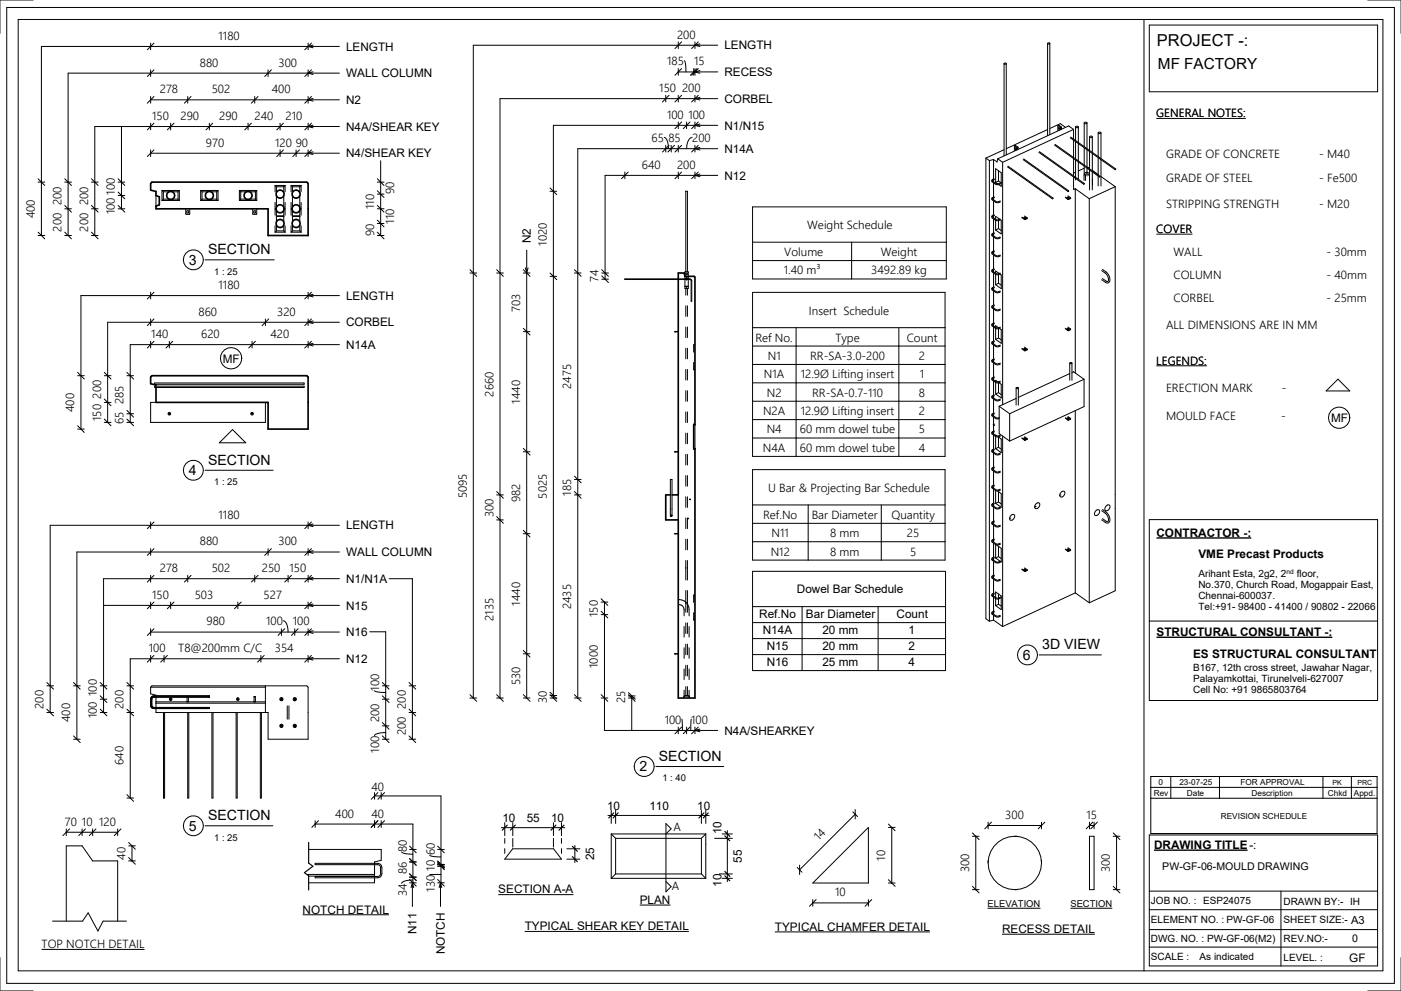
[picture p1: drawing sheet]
<svg xmlns="http://www.w3.org/2000/svg" width="420mm" height="297mm" viewBox="0 0 420 297" stroke-linecap="round" stroke-linejoin="round" font-family="sans-serif">
<g fill="none" stroke="#000" stroke-width=".3">
<path d="M2 2.2h416.1v292.6h-416.1zM5.5 5.8h409.2v285.3h-409.2zM10 0h-10v10M45.2 12.9v2M46.2 12.9l-2 2M92.4 12.9v2M93.4 12.9l-2 2M93.9 13.5l-1.5 .4 1.5 .4M101.8 13.9h-89.4v56.7M203.4 12.6v2M204.4 12.6l-2 2M205.2 18.2l.4 1.4 .1 2"/>
<path d="M208.4 12.6v2M209.4 12.6l-2 2M209.9 13.2l-1.5 .4 1.5 .4M215.2 13.6h-73.3v195.7M301.1 19.1v27.6M301.1 19l.1-.1a.28 .28 0 0 1 .5 0 .28 .28 0 0 1-.1 .4 .28 .28 0 0 1-.4-.1zM301.7 19.1v27.3M314.1 13v27.7M314.2 12.9h.1a.28 .28 0 0 1 .4 0 .28 .28 0 0 1-.1 .4 .28 .28 0 0 1-.4-.1zM314.8 13v27.4M343 5.8v285.3M344.6 7.5h68.5v20h-68.5z"/>
<path d="M410.1 0h10v10M36.4 37.9v24.7M45.2 20.9v2M45.2 28.9v2M45.2 36.9v2M46.2 36.9l-2 2M46.2 28.9l-2 2M46.2 20.9l-2 2M51.2 36.9v2M52.2 36.9l-2 2M56.3 28.9v2M57.3 28.9l-2 2"/>
<path d="M62.8 36.9v2M63.8 36.9l-2 2M74.4 36.9v2M75.4 36.9l-2 2M76.4 28.9v2M77.4 28.9l-2 2M80.4 20.9v2M81.4 20.9l-2 2M84 36.9v2M85 36.9l-2 2M92.4 20.9v2M92.4 28.9v2"/>
<path d="M92.4 36.9v2M93.4 36.9l-2 2M93.4 28.9l-2 2M93.4 20.9l-2 2M93.9 37.5l-1.5 .4 1.5 .4M93.9 29.5l-1.5 .4 1.5 .4M93.9 21.5l-1.5 .4 1.5 .4M101.8 21.9h-81.4v48.7M101.8 37.9h-73.4v32.7M101.8 29.9h-56.6M199.6 28.6v2M200.6 28.6l-2 2"/>
<path d="M203.4 20.6v2M203.4 28.6v2M203.4 36.6v2M204.4 36.6l-2 2M204.4 28.6l-2 2M204.4 20.6l-2 2M205.9 36.6v2M206.9 36.6l-2 2M208 20.6v2M208.4 29.6l1.5 .4M208.4 29.6h6.8M208.4 20.6v2"/>
<path d="M208.4 28.6v2M208.4 36.6v2M208.4 29.6h-58.5v179.7M209 20.6l-2 2M209.4 36.6l-2 2M209.4 28.6l-2 2M209.4 20.6l-2 2M209.9 21.2l-1.5 .4 1.5 .4M209.9 29.2l-1.5 .4M209.9 37.2l-1.5 .4 1.5 .4M215.2 37.6h-49.3v171.7M215.2 21.6h-11.8"/>
<path d="M314.1 38.8l-12.4 5.8M317.2 37.7l.3-.2 .7 .6M317.2 37.7l.8 .5M317.2 37.7v1.4M317.4 38.3h.1a.3 .3 0 0 1 .3 .2 .3 .3 0 0 1-.3 .3zM317.7 38.4l.1 .3M317.7 38.4h.1M318 38.2v.2M318 38.4v.5M318.2 38.1l-.2 .1M318.2 38.1l.1 .1M318.3 38.2l-.3 .2"/>
<path d="M318.3 38.2v.6M319.5 38.2l-1.6-1.1-3.1 1.4M321.9 38.8l-21.3 9.9M321.9 38.8v2.9M321.9 38.8l-1.5-1-21.2 9.8M322.5 38.1v4M322.6 37.9l.1-.1a.33 .33 0 0 1 .5 0 .33 .33 0 0 1 0 .5 .33 .33 0 0 1-.4 0zM323.3 38.1v4.6M325.1 36.9v7.1M325.2 36.7l.1-.1a.33 .33 0 0 1 .5 0 .33 .33 0 0 1 0 .5 .33 .33 0 0 1-.4 0zM325.9 36.9v7.7M329.3 39.8v7.1"/>
<path d="M329.4 39.7l.1-.1a.33 .33 0 0 1 .5 0 .33 .33 0 0 1 0 .4 .33 .33 0 0 1-.5 .1zM330.1 39.8v7.7M11.4 54.6h2M11.4 53.6l2 2M19.4 54.6h2M19.4 53.6l2 2M27.4 54.6h2M27.4 53.6l2 2M35.4 54.6h2M35.4 57.6l2 2M35.4 58.6h2M35.4 53.6l2 2"/>
<path d="M45.2 44.9v2M46.2 44.9l-2 2M46.8 58.6v3.2M48.6 57.1h5.2M48.6 57.1v3M48.6 57.1l.4 .4M49 57.5h1.7M49 59.7h1.7M49 57.5v2.2M49 59.7l-.4 .4M51.7 57.5h1.7M51.7 59.7h1.7"/>
<path d="M53.4 59.7l.4 .4M53.4 57.5v2.2M53.8 57.1v3M53.8 57.1l-.4 .4M60.2 57.1h5.2M60.2 57.1v3M60.2 57.1l.4 .4M60.6 57.5h1.7M60.6 59.7h1.7M60.6 57.5v2.2M60.6 59.7l-.4 .4M63.3 57.5h1.7"/>
<path d="M63.3 59.7h1.7M65 59.7l.4 .4M65 57.5v2.2M65.4 57.1v3M65.4 57.1l-.4 .4M71.8 57.1h5.2M71.8 57.1v3M71.8 57.1l.4 .4M72.2 57.5h1.7M72.2 57.5v2.2M72.2 59.7l-.4 .4M72.2 59.7h1.7"/>
<path d="M74.9 57.5h1.7M74.9 59.7h1.7M76.6 59.7l.4 .4M76.6 57.5v2.2M77 57.1v3M77 57.1l-.4 .4M82.5 55.6h3M82.5 55.6v1.9M82.5 55.6l.4 .4M82.9 56v1.7M82.9 58.7v3.4M82.9 56h2.2"/>
<path d="M84 44.9v2M85 44.9l-2 2M85.1 56v1.7M85.1 58.7v3.4M85.5 55.6v1.9M85.5 55.6l-.4 .4M87.3 55.6h3M87.3 55.6v1.9M87.3 55.6l.4 .4M87.7 56v1.7M87.7 58.7v3.4M87.7 56h2.2"/>
<path d="M88.8 44.9v2M89.8 44.9l-2 2M89.9 56v1.7M89.9 58.7v3.4M90.3 55.6v1.9M90.3 55.6l-.4 .4M92.4 44.9v2M93.4 44.9l-2 2M93.9 45.5l-1.5 .4 1.5 .4M101.8 45.9h-56.6M113.1 57.2l2 2M113.1 58.2h2"/>
<path d="M113.1 53.6l2 2M113.1 54.6h2M114.1 48.2v22.4M164.9 57.3h2M164.9 56.3l2 2M187.4 51.6v2M188.4 51.6l-2 2M199.2 41.2a2.37 2.37 0 0 1 1.2 2.3v1.1M199.6 43.6v2M200.6 43.6l-2 2M201.2 43.6v2M202.2 43.6l-2 2"/>
<path d="M203.4 43.6v2M203.4 51.6v2M204.4 51.6l-2 2M204.4 43.6l-2 2M207.5 41.2a2.35 2.35 0 0 0-1.5 2.3l-.1 1.1M208.4 43.6v2M208.4 51.6v2M209.4 51.6l-2 2M209.4 43.6l-2 2M209.9 52.2l-1.5 .4 1.5 .4M209.9 44.2l-1.5 .4 1.5 .4M215.2 52.6h-33.8v31.1"/>
<path d="M215.2 44.6h-42v164.7M295.6 47.4l1.1 .7M295.6 47.4v138.1l1.1 .7M296.7 48.1v138.1M297.9 47.8v5.9M297.9 53.9v.6M297.9 54.8v4.3M297.9 59.3v.6M297.9 47.8l-1.2 .3M298.1 53.6l-.5 .2a.41 .41 0 0 0-.3 .4 .41 .41 0 0 0 .2 .3l1.2 .8 .7 .1 .8-.4M298.1 59l-.5 .2a.41 .41 0 0 0-.3 .4 .41 .41 0 0 0 .2 .3l1.2 .8 1.3-.2M298.2 53.8l-.6 .4 1.2 .9 1.4-.4"/>
<path d="M298.2 59.2l-.6 .4 1 .8 .7 .1 .6-.3M298.5 54.7v-4.1l1.7 1.2v4.1l-.8-.6M298.5 54.7l.7 .4M299.2 47.6l1.4 1.1M299.2 47.6l-.3 1-1-.8M299.4 51.2v3.1M299.4 54.3l-.9 .4M299.4 54.3l.7 .5M300.6 48.7v72.6M301.1 44.9l-5.5 2.5M302.1 50l13.4 9.6M302.2 49.8l13.5 9.6"/>
<path d="M304.2 43.7l.7 .5M304.2 43.7l.3-.1 .7 .5M304.2 43.7v1.5M304.4 44.3h.1a.3 .3 0 0 1 .3 .3 .3 .3 0 0 1-.3 .3zM304.6 44.4l.2 .3M304.9 44.2l.1 .2M305 44.4v.5M305.2 44.1l.1 .2M305.2 44.1l-.3 .1M305.3 44.3v.5M305.3 44.3l-.3 .1M306.8 47.9l13.4 9.5"/>
<path d="M306.9 47.6l13.5 9.6M311.5 45.7l13.4 9.5M311.6 45.5l13.5 9.5M315.7 59.6v-.2l-.1 .2M316.2 43.5l13.5 9.5M316.4 43.3l13.4 9.5M319.4 59.2l.8 .6M319.4 59.1l.8 .5M320 59.3h.5M320 59.1l.6 .2-.4 .1zM320.2 59.8h.2M320.2 59.6l.2 .1"/>
<path d="M320.2 59.6v.2M320.2 58.7l.8 .7M320.4 59.7v.1M320.9 41.3l13.5 9.6M321 59.4l-.6 .4M321 59.4l-.6 .3M321.1 41.1l13.4 9.5M321.9 53.1v3.7l.5-.2M321.9 42v5.2M321.9 47.5v5.2M322.4 56.6v55.2M322.4 56.6l4.2 3"/>
<path d="M322.5 42.4v5.2M322.5 48v5.2M322.5 53.5v.5M322.5 51.6l-.6 .3M323.3 43v5.2M323.3 48.6v5.1M325.1 44.3v5.2M325.1 49.8v2.6M325.1 50.4l-1.8 .9M325.9 44.9v5.2M325.9 50.4v1.3M325.9 52.1v.7"/>
<path d="M326 50.1l.7 .4M326.6 59.6v121.1M326.7 52.1a.88 .88 0 0 0-1.1-.4 .88 .88 0 0 0-.6 1v1.4M326.7 41v4.1M326.7 45.4v5.2M326.7 50.9v6M326.7 52.8l-.6-.6-.5-.1-.1 2M326.8 40.9l.1-.1a.33 .33 0 0 1 .5 0 .33 .33 0 0 1 0 .5 .33 .33 0 0 1-.4 0zM327.5 53.7l.1 1.9M327.5 51.1l1.8 1.2M327.5 41v4.7M327.5 46v5.2"/>
<path d="M327.5 51.5v5.4M329.3 47.3v5.2M329.3 52.8v2.9M330.1 52.9l4.3 3.1M330.1 47.8v7.9M334.4 56v121.1l-7.8 3.6M334.4 56l-7.8 3.6M11.4 70.6h2M11.4 69.6l2 2M19.4 70.6h2M19.4 62.6h2M19.4 61.6l2 2"/>
<path d="M19.4 69.6l2 2M27.4 70.6h2M27.4 62.6h2M27.4 69.6l2 2M27.4 61.6l2 2M35.4 62.6h2M35.4 61.6l2 2M48.6 60.1h5.2M55.7 62.6l.1 1.7h1l.1-1.7M60.2 60.1h5.2M71.8 60.1h5.2M75.8 62.6l.1 1.7h1l.1-1.7"/>
<path d="M82.5 60.7v3.8M82.5 67.7v1.9M82.5 69.6h3M82.9 64.8h2.2M82.9 63.1v3.4M82.9 67.5v1.7M82.9 69.2l-.4 .4M82.9 64.8h.1M82.9 69.2h2.2M85.1 63.1v3.4M85.1 67.5v1.7M85.1 69.2l.4 .4"/>
<path d="M85.1 64.8h.1M85.5 60.7v3.8M85.5 67.7v1.9M87.3 60.7v3.8M87.3 67.7v1.9M87.3 69.6h3M87.7 64.8h2.2M87.7 63.1v3.4M87.7 67.5v1.7M87.7 69.2l-.4 .4M87.7 64.8h.1M87.7 69.2h2.2"/>
<path d="M89.9 63.1v3.4M89.9 67.5v1.7M89.9 69.2l.4 .4M89.9 64.8h.1M90.3 60.7v3.8M90.3 67.7v1.9M113.1 69.6l2 2M113.1 70.6h2M113.1 66l2 2M113.1 67h2M113.1 61.6l2 2M113.1 62.6h2"/>
<path d="M157.9 75v134.3M297.9 60.2v4.3M297.9 64.7v.6M297.9 65.6v4.3M297.9 70.1v.6M297.9 71v4.3M297.9 75.5v.6M297.9 76.4v4.3M298.1 64.4l-.5 .2a.41 .41 0 0 0-.3 .4 .41 .41 0 0 0 .2 .3l1.2 .8 1.3-.2 .2 .1v4.1l-1.7-1.1M298.1 69.8l-.5 .2a.41 .41 0 0 0-.3 .4 .41 .41 0 0 0 .2 .3l1.2 .8 1.3-.2M298.1 75.2l-.5 .2a.41 .41 0 0 0-.3 .4 .41 .41 0 0 0 .2 .3l1.2 .8 1.3-.2M298.2 64.6l-.6 .4 1 .8 .7 .1 .6-.3"/>
<path d="M298.2 70l-.6 .4 1 .8 .7 .1 .6-.3M298.2 75.4l-.6 .4 1 .8 .7 .1 .6-.3M298.5 66v3M299.4 65.5v.4M299.4 66.2v2.3M299.4 68.5l-.9 .5M299.4 68.5l.8 .6M299.7 65.7l-1.2-.8v.8M306.4 65.2l.8 .6M306.4 65.1l.8 .6M307 65.3l.5 .1M307 65.2l.6 .1-.4 .1z"/>
<path d="M307.2 65.8h.1M307.2 65.7h.1M307.2 65.7v.1M307.2 64.8l.8 .6M307.3 65.7v.1M308 65.4l-.7 .4M308 65.4l-.7 .3M45.2 87.6v2M45.2 95.6v2M46.2 95.6l-2 2M46.2 87.6l-2 2M79.6 95.6v2"/>
<path d="M80.6 95.6l-2 2M92.4 87.6v2M92.4 95.6v2M93.4 95.6l-2 2M93.4 87.6l-2 2M93.9 88.2l-1.5 .4 1.5 .4M93.9 96.2l-1.5 .4 1.5 .4M101.8 88.6h-77.5v40M101.8 96.6h-69.5v30M140.9 81.8h2M140.9 80.8l2 2M148.9 81.8h2"/>
<path d="M148.9 80.8l2 2M156.9 99.4h2M156.9 81.8h2M156.9 80.8l2 2M156.9 98.4l2 2M157.5 80.3l.4 1.5 .4-1.5M164.9 81.8l2 2M164.9 82.8h2M172.2 81.8h2M172.2 80.8l2 2M180.4 80.8l2 2M180.4 81.8h2"/>
<path d="M180.4 82.7l2 2M180.4 83.7h2M187.4 83.6h19.6l.4 .6v6.1h-.2v-6.1l-.3-.4h-19.5zM202.5 99.4v.1M203.4 99.4h-1.1l1.1 .1M205.4 83.6v-2.1l1 .1v2M205.4 83.8v2.7h1v-2.7M205.4 85.8h1M205.6 81.5v-24.2h.5v24.2M205.6 86.5v2M205.6 91.7v3.2M205.6 98v3.2"/>
<path d="M205.6 83.5v.1M205.7 83.8l.1 .1M205.8 83.9h.1M205.8 83.3l-.2 .2M205.9 85.8v.7M205.9 83.3l.2 .2M205.9 83.3h-.1M206 83.8l-.1 .1M206.1 83.5v.1M206.1 86.5v2M206.1 91.7v3.2M206.1 98v3.2"/>
<path d="M297.9 80.9v.6M297.9 81.8v4.3M297.9 86.3v.6M297.9 87.2v4.3M297.9 91.7v.6M297.9 92.6v4.3M297.9 97.1v.6M297.9 98v4.3M298.1 80.6l-.5 .2a.41 .41 0 0 0-.3 .4 .41 .41 0 0 0 .2 .3l1.2 .8 1.3-.2M298.1 86l-.5 .2a.41 .41 0 0 0-.3 .4 .41 .41 0 0 0 .2 .3l1.2 .8 1.3-.2M298.1 91.4l-.5 .2a.41 .41 0 0 0-.3 .4 .41 .41 0 0 0 .2 .3l1.2 .8 1.3-.2M298.1 96.8l-.5 .2a.41 .41 0 0 0-.3 .4 .41 .41 0 0 0 .2 .3l1.2 .8 1.3-.2"/>
<path d="M298.2 80.8l-.6 .4 1 .8 .7 .1 .6-.3M298.2 86.2l-.6 .4 1 .8 .7 .1 .6-.2M298.2 91.6l-.6 .4 1 .8 .7 .1 .6-.2M298.2 97l-.6 .4 1.2 .9h.6M298.5 81.9v-.7l1.1 .8M298.5 82.3v3M298.5 98.1v-.5l.9 .7M298.5 98.5v3.2M299.4 81.9v.2M299.4 82.4v2.5M299.4 98.2v.1M299.4 98.5v2.8"/>
<path d="M299.4 84.9l-.9 .4M299.4 84.9l.8 .6M299.7 98.4l.5 .4v4.1l-1.7-1.2M299.8 82.2l.4 .2v4.1l-1.7-1.2M299.9 98.1l-.5 .2M319.4 98.4l.8 .6M319.4 98.6l.8 .5M320 98.5l.6 .1-.4 .1zM320 98.6l.5 .1M320.2 99v.1M320.2 99h.2M320.2 99.1h.2"/>
<path d="M320.2 98.1l.8 .6M320.4 99v.1M321 98.7l-.6 .3M321 98.7l-.6 .4M330.3 81.1l1.1 .8a1.7 1.7 0 0 1 .6 2.5l-1.4-.9M330.6 80.8a3.4 3.4 0 0 1 2.1 3.5 .79 .79 0 0 1-1.3 .3l-1.1-.7M23.3 112.6h2M23.3 111.6l2 2M31.3 119.6l2 2M31.3 111.6l2 2M31.3 112.6h2M38 112.6h2"/>
<path d="M38 111.6l2 2M45.2 102.3v2M46.2 102.3l-2 2M46.4 114.8h44.8v.4h-44.8zM46.4 115.8h44.8v.4h-44.8zM50.8 102.3v2M51.8 102.3l-2 2M75.6 102.3v2M76.6 102.3l-2 2M92.4 102.3v2M93.4 102.3l-2 2M93.9 102.9l-1.5 .4 1.5 .4"/>
<path d="M101.8 103.3h-62.8v23.3M205.6 104.4v3.2M205.6 110.8v3.1M205.6 117.1v3.2M206.1 104.4v3.2M206.1 110.8v3.1M206.1 117.1v3.2M208 108.6v2.3h.4M208.4 103.4h-.4v2.2M297.9 102.6v.5M297.9 103.4v4.3M297.9 108v.5"/>
<path d="M297.9 108.8v4.3M297.9 113.4v.5M297.9 114.2v4.3M297.9 118.8v.5M297.9 119.6v4.3M298.1 102.2l-.5 .2a.41 .41 0 0 0-.3 .4 .41 .41 0 0 0 .2 .3l1.2 .8 1.3-.2M298.1 107.6l-.5 .2a.41 .41 0 0 0-.3 .4 .41 .41 0 0 0 .2 .3l1.2 .9 1.3-.3M298.1 113l-.5 .2a.41 .41 0 0 0-.3 .4 .41 .41 0 0 0 .2 .3l1.2 .9 .9-.1M298.1 118.4l-.5 .2a.41 .41 0 0 0-.3 .4 .41 .41 0 0 0 .2 .3l1.2 .9 1.3-.3M298.2 102.4l-.6 .4 1 .8 .7 .1 .6-.2M298.2 107.8l-.6 .4 1 .8 .7 .1 .6-.2M298.2 113.2l-.6 .4 1 .8 .7 .1 .6-.2"/>
<path d="M298.2 118.6l-.6 .4 1 .8 .7 .1 .6-.2M298.5 114.3v-.3l.7 .5M298.5 114.7v3.4M299.4 114.8v2.9M299.4 101.3l-.9 .4M299.4 101.3l.8 .6M299.4 117.7l-.9 .4M299.4 117.7l.8 .6M299.5 114.7l.7 .5v4.1l-1.7-1.2M300 114.5l-.4 .2M304.7 116.3v5.1M304.7 119.4l-5.1 2.4"/>
<path d="M304.7 116.2h.2a.28 .28 0 0 1 .4 0 .28 .28 0 0 1-.1 .4 .28 .28 0 0 1-.4-.1zM305.3 116.3v5.1M306.4 104.4l.8 .6M306.4 104.6l.8 .5M307 104.5l.6 .2-.4 .1zM307 104.6l.5 .1M307.2 105v.1M307.2 105h.1M307.2 105.1l.1 .1M307.2 104.1l.8 .6M307.3 105v.2M308 104.7l-.7 .5"/>
<path d="M308 104.7l-.7 .3M320.7 108.9v5.1M320.8 112l-15.5 7.1M320.8 108.8l.1-.1a.28 .28 0 0 1 .5 0 .28 .28 0 0 1-.1 .4 .28 .28 0 0 1-.4-.1zM321.4 111.7l.5-.2 3.1 2.2M321.4 108.9v5.1M325 113.7l-22.3 10.3M325 113.7v8.2l-22.3 10.3M397.6 117.2l3.6-3.5 3.5 3.5zM23.3 127.6l2 2M23.3 128.6h2M31.3 126.6h2"/>
<path d="M31.3 120.6h2M31.3 125.6l2 2M38 126.6h2M38 125.6l2 2M38 123l2 2M38 124h2M46.8 120.6h-1.6v6h34.4v-6M65.8 132.7l3.9-3.9 4 3.9zM156.9 134.4l2 2M156.9 135.4h2M202.5 135.4v.1M203.4 135.4h-1.1l1.1 .1"/>
<path d="M205.6 123.5v3.2M205.6 129.8v3.2M205.6 136.2v3.2M206.1 123.5v3.2M206.1 129.8v3.2M206.1 136.2v3.2M208.4 127.2v7.4l-.4 .1v-.2M208.4 127.2h-.4v.1M297.8 127.3l.2 .3zM297.9 124.2v.5M297.9 125v2.2l.2-.1M297.9 127.5v1.8"/>
<path d="M297.9 129.6v.5M297.9 130.4v4.3M297.9 135v.5M297.9 135.8v4.3M298.1 123.8l-.5 .2a.41 .41 0 0 0-.3 .4 .41 .41 0 0 0 .2 .3l1.2 .9 .9-.1M298.1 129.2l-.5 .2a.41 .41 0 0 0-.3 .4 .41 .41 0 0 0 .2 .4l1.2 .8 1.3-.3M298.1 134.6l-.5 .2a.41 .41 0 0 0-.3 .4 .41 .41 0 0 0 .2 .4l1.2 .8 1.3-.3M298.1 140l-.5 .2a.41 .41 0 0 0-.3 .4 .41 .41 0 0 0 .2 .4l1.2 .8 1.3-.3M298.2 124l-.6 .4 1.2 .9 .8-.1M298.2 129.4l-.6 .4 1 .8 .7 .1 .6-.2M298.2 134.8l-.6 .4 1 .8 .7 .1 .6-.2M298.3 127.4l-.3 .2"/>
<path d="M298.5 130.5l.5 .2M298.5 130.9v3.6M299.3 131l.9 .6v4.1l-1.7-1.2M299.4 131v3.1M299.4 134.1l-.9 .4M299.4 134.1l.8 .6M299.6 121.8v8.2l3.1 2.2M299.6 121.8l3.1 2.2M300.6 130.7v57.1M302.7 124v8.2M306.4 131.3l.8 .5M306.4 131.4l.8 .6"/>
<path d="M307 131.3l.6 .2-.4 .1zM307 131.4l.5 .1M307.2 131.8v.2M307.2 131.8l.1 .1M307.2 132h.1M307.2 130.9l.8 .7M307.3 131.9v.1M308 131.6l-.7 .4M308 131.6l-.7 .3M319.4 125.2l.8 .6M319.4 125.4l.8 .5M320 125.3l.6 .2-.4 .1z"/>
<path d="M320 125.4l.5 .1M320.2 125.8v.1M320.2 125.8h.2M320.2 125.9l.2 .1M320.2 124.9l.8 .6M320.4 125.8v.2M321 125.5l-.6 .3M321 125.5l-.6 .5M322.4 123.1v54.6M45.2 156.5v2M46.2 156.5l-2 2M92.4 156.5v2"/>
<path d="M93.4 156.5l-2 2M93.9 157.1l-1.5 .4 1.5 .4M101.8 157.5h-86.8v56.1M148.9 147.4l2 2M148.9 148.4h2M148.9 154.9l2 2M148.9 155.9h2M156.9 160h2M156.9 159l2 2M172.2 143.7h2M172.2 148.4h2M172.2 142.7l2 2"/>
<path d="M172.2 147.4l2 2M201 143.7h.5v10.9l-.3 .2-.2-.2zM201 154.4h.3l.2 .2-.2 .2-.3-.1zM202.5 159.9v.2M203.4 148.4v7.5M203.4 159.9h-1.1l1.1 .2M205.6 142.6v3.2M205.6 148.9v3.2M205.6 155.3v3.2M206.1 142.6v3.2M206.1 148.9v3.2M206.1 155.3v3.2"/>
<path d="M206.3 155.3v.3zM206.9 149.6v.2zM297.9 140.4v.5M297.9 141.2v4.3M297.9 145.8v.5M297.9 146.6v4.3M297.9 151.2v.5M297.9 152v4.3M297.9 156.6v.5M297.9 157.4v4.3M298.1 145.4l-.5 .2a.41 .41 0 0 0-.3 .4 .41 .41 0 0 0 .2 .4l1.2 .8 1.3-.3M298.1 150.8l-.5 .2a.41 .41 0 0 0-.3 .4 .41 .41 0 0 0 .2 .4l1.2 .8 1.3-.3"/>
<path d="M298.1 156.2l-.5 .2a.41 .41 0 0 0-.3 .4 .41 .41 0 0 0 .2 .4l1.2 .8 1.3-.3M298.2 140.2l-.6 .4 1 .8 .7 .1 .6-.2M298.2 145.6l-.6 .4 1 .8 .7 .1 .6-.2M298.2 151l-.6 .4 1 .8 .7 .1 .6-.2M298.2 156.4l-.6 .4 1 .8 .7 .1 .6-.2M298.5 147.1v3.8M299.1 147.2l1.1 .8v4.1l-1.7-1.2M299.4 147.4v3.1M299.4 150.5l-.9 .4M299.4 150.5l.8 .6M303.1 155.3l-.4 .2M303.1 154.6a.67 .67 0 0 1 1-.2 .67 .67 0 0 1-.1 1 .66 .66 0 0 1-.7 .6 .66 .66 0 0 1-.6-.8z"/>
<path d="M310.5 151.9h.1M310.6 151.8l-.4 .2M310.6 151.1a.67 .67 0 0 1 1.1-.2 .67 .67 0 0 1-.1 1 .66 .66 0 0 1-.8 .7 .66 .66 0 0 1-.6-.8zM318.1 148.4l-.4 .1M318.1 147.6a.67 .67 0 0 1 1.1-.2 .67 .67 0 0 1-.1 1.1 .66 .66 0 0 1-.8 .6 .66 .66 0 0 1-.5-.8zM328.5 153.2a.67 .67 0 0 1 1.1-.3 .67 .67 0 0 1-.1 1.1 .66 .66 0 0 1-.8 .6 .66 .66 0 0 1-.5-.8zM330.3 153.1l1.1 .8a1.7 1.7 0 0 1 .6 2.5l-1.4-.9M330.6 152.8a3.4 3.4 0 0 1 2.1 3.4 .79 .79 0 0 1-1.3 .4l-1.1-.8M331.7 151.7a.67 .67 0 0 1 1-.2 .67 .67 0 0 1-.1 1.1 .66 .66 0 0 1-.8 .6 .66 .66 0 0 1-.5-.8zM344.6 155.8h68.5v54.2h-68.5zM45.2 164.5v2M45.2 172.5v2"/>
<path d="M46.2 172.5l-2 2M46.2 164.5l-2 2M56.3 172.5v2M57.3 172.5l-2 2M76.4 172.5v2M77.4 172.5l-2 2M80.4 164.5v2M81.4 164.5l-2 2M86.4 172.5v2M87.4 172.5l-2 2M92.4 164.5v2M92.4 172.5v2"/>
<path d="M93.4 172.5l-2 2M93.4 164.5l-2 2M93.9 173.1l-1.5 .4 1.5 .4M93.9 165.1l-1.5 .4 1.5 .4M101.8 165.5h-78.7v56.1M101.8 173.5h-70.7v40.1M116.6 173.5h7v48.1M180.2 179.5l2 2M203.4 179.8a3 3 0 0 1 3.2 3v1.8M205.6 161.7v3.1M205.6 168v5.9M205.6 177v6.6"/>
<path d="M206.1 161.7v3.1M206.1 168v5.9M206.1 177v6.6M208.4 178.4h-.4v2.2M297.9 162v.5M297.9 162.8v4.3M297.9 167.4v.5M297.9 168.2v4.3M297.9 172.8v.5M297.9 173.6v4.3M297.9 178.2v.5M297.9 179v4.3"/>
<path d="M298.1 161.6l-.5 .2a.41 .41 0 0 0-.3 .4 .41 .41 0 0 0 .2 .4l1.2 .8 1.3-.3M298.1 167l-.5 .2a.41 .41 0 0 0-.3 .4 .41 .41 0 0 0 .2 .4l1.2 .8 1.3-.3M298.1 172.4l-.5 .2a.41 .41 0 0 0-.3 .4 .41 .41 0 0 0 .2 .4l1.2 .8 1.3-.3M298.1 177.8l-.5 .2a.41 .41 0 0 0-.3 .4 .41 .41 0 0 0 .2 .4l1.2 .8h.7l.8-.4M298.2 161.8l-.6 .4 1 .8 .7 .1 .6-.2M298.2 167.2l-.6 .4 1 .8 .7 .1 .6-.2M298.2 172.6l-.6 .4 1 .8 .7 .1 .6-.2M298.2 178l-.6 .5 1.2 .8 1.4-.4M298.5 179.2v-1.7l1.7 1.2v4.1l-1.7-1.2M298.5 163.3v4M298.5 179.5v2.1M298.7 163.4l1.5 1v4.1l-1.7-1.2"/>
<path d="M299.4 163.8v3.1M299.4 178.1v1.2M299.4 179.6v1.5M299.4 166.9l-.9 .4M299.4 166.9l.8 .6M306.4 170.6l.8 .6M306.4 170.7l.8 .6M307 170.6l.6 .2-.4 .1zM307 170.8l.5 .1M307.2 171.2v.1M307.2 171.2h.1M307.2 171.3h.1"/>
<path d="M307.2 170.2l.8 .7M307.3 171.2v.1M308 170.9l-.7 .4M308 170.9l-.7 .3M319.4 164.7l.8 .6M319.4 164.6l.8 .5M320 164.6l.6 .2-.4 .1zM320 164.8h.5M320.2 165.1v.2M320.2 165.1l.2 .1M320.2 165.3h.2M320.2 164.2l.8 .7"/>
<path d="M320.4 165.2v.1M321 164.9l-.6 .3M321 164.9l-.6 .4M322.4 177.7l-21.8 10.1M322.4 177.7l4.2 3M45.2 180.5v2M45.2 188.5v2M45.2 196.5v2M46.2 196.5l-2 2M46.2 188.5l-2 2M46.2 180.5l-2 2M49.2 196.5v2"/>
<path d="M50.2 196.5l-2 2M51.2 180.5v2M52.2 180.5l-2 2M71.3 180.5v2M72.3 180.5l-2 2M78.2 196.5v2M79.2 196.5l-2 2M84.4 188.5v2M85 186.1a3.2 3.2 0 0 1 1.4 3.4M85.4 188.5l-2 2M88.4 188.5v2M89.4 188.5l-2 2"/>
<path d="M92.4 180.5v2M92.4 188.5v2M92.4 196.5v2M93.4 196.5l-2 2M93.4 188.5l-2 2M93.4 180.5l-2 2M93.9 189.1l-1.5 .4 1.5 .4M93.9 181.1l-1.5 .4 1.5 .4M93.9 197.1l-1.5 .4 1.5 .4M101.8 197.5h-62.7v41.7M101.8 181.5h-70.7M101.8 189.5h-56.6"/>
<path d="M110.8 189.4h4.8v32.2M156.9 195l2 2M156.9 196h2M180.2 180.5h2M180.2 183.3l2 2M180.2 184.3h2M181.2 180.5v38.5h34M202.5 195.9v.2M203.4 181.3a1.53 1.53 0 0 1 1.7 1.5v1.8M203.4 195.9h-1.1l1.1 .2M205.1 187.8v3.2M205.1 194.2v3.2"/>
<path d="M205.6 186.7v3.2M205.6 193.1v3.2M205.6 199.5v3.1M206.1 186.7v3.2M206.1 193.1v3.2M206.1 199.5v3.1M206.6 187.8v3.2M206.6 194.2v3.2M208 183.7v2.2h.4M297.9 185.9l2.7 1.9M297.9 185.9l-1.2 .3M297.9 183.6v.5"/>
<path d="M297.9 184.4v1.5M298.1 183.2l-.5 .2a.41 .41 0 0 0-.3 .4 .41 .41 0 0 0 .2 .4l1.2 .8 1.3-.3M298.2 183.4l-.6 .5 1 .7 .7 .1 .6-.2M299.4 181.1l-.9 .5M299.4 181.1l.8 .6M344.6 186.2h68.5M14 213.6h2M14 205.6h2M14 212.6l2 2M14 204.6l2 2M22.1 205.6h2M22.1 204.6l2 2"/>
<path d="M30.1 213.6h2M30.1 205.6h2M30.1 204.6l2 2M30.1 209.6h2M30.1 212.6l2 2M30.1 208.6l2 2M38.1 213.6h2M38.1 205.6h2M38.1 212.6l2 2M38.1 204.6l2 2M45.2 206v2l1.6 .4v.2M45.2 206h34.4"/>
<path d="M45.2 206l.4-.4h46.4l.4 .4v15.6h-12v-8h-33.6v-1.2M45.4 208.9l.7-.3h16.7v.4h-16.7l-.4 .2-.2 .4v2l.5 .5h16.8v.3h-16.9l-.5-.3-.2-.6v-1.9zM46.8 209v3.1M46.8 210.4h32.8M46.8 210.8h32.8M49 213.6v25.6h.3v-25.6M56.1 209v1.4M56.1 210.3h.4M56.3 213.6v25.6h.3v-25.6M56.5 209v1.4M63.5 213.6v25.6h.4v-25.6M70.8 213.6v25.6h.3v-25.6"/>
<path d="M76.2 210.4v-1.6h.4v1.6M76.2 210.3h.4M76.2 208.9h.4M78.1 213.6v25.6h.3v-25.6M79.6 205.6v8M86.1 211.6v4M86.6 211.6v4M112.3 207.1l1 .3 2.3 .2M114.6 205.6h2M114.6 216.6l2 2M114.6 217.6h2M114.6 208.6l2 2"/>
<path d="M114.6 209.6h2M114.6 204.6l2 2M115.6 219.6l-1.6 .1a1.85 1.85 0 0 0-1.7 .9M122.6 213.6h2.1M122.6 205.6h2.1M122.6 212.6l2.1 2M122.6 204.6l2.1 2M140.9 209.3h2M140.9 208.3l2 2M148.9 209.3h2M148.9 208.3l2 2M156.9 209.3h2"/>
<path d="M156.9 208.3l2 2M164.9 208.5h2M164.9 209.3h2M164.9 207.5l2 2M164.9 208.3l2 2M172.2 209.3h2M172.2 208.3l2 2M180.2 209.3h2M180.2 208.3l2 2M188.4 208.6h2M188.4 207.6l2 2M188.4 208.3l2 2"/>
<path d="M188.4 209.3h2M189.4 208.6v10.4M203.4 218v2M204.4 218l-2 2M204.4 215.6l.2 3.4M204.9 209.3l.3-.7h1.4l.2 .7M205.1 200.5v3.2M205.1 206.9v1.9M205.6 205.8v2.7h.5v-2.7M205.9 218v2M206.6 208.8h.1M206.6 200.5v3.2"/>
<path d="M206.6 206.9v1.9M206.9 218l-2 2M207.3 215.6l-.2 3.4M208.4 218v2M209.4 218l-2 2M209.9 218.6l-1.5 .4 1.5 .4M22.1 221.6h2M22.1 220.6l2 2M38.1 239.2h2M38.1 238.2l2 2M112.3 238.6h19.9v26.1M112.3 237.6v2"/>
<path d="M113.3 237.6l-2 2M114.3 237.6v2M114.6 221.6h2M114.6 220.6l2 2M115.3 237.6l-2 2M122.6 221.6h2.1M122.6 220.6l2.1 2M19.9 248.5v2M19.9 249.5h15.4M20.9 248.5l-2 2M24.6 248.5v2M25.6 248.5l-2 2"/>
<path d="M27.8 248.5v2M28.8 248.5l-2 2M35.3 248.5v2M36.3 248.5l-2 2M38.6 253.6h2M38.6 258.1h2M38.6 252.6l2 2M38.6 257.1l2 2M39.6 253.6v4.5M92.5 254.7h21.8v3.2l-2 .5v4.4M94.5 258.8h18.8l.6 .2 .4 .4 .2 2.6-.2 .6-.4 .4-.6 .2h-18.8v-.4h18.8l.7-.4 .1-.4-.1-2.4-.7-.4h-18.8zM94.5 247h29.3v17.7"/>
<path d="M94.5 246v2M95.5 246l-2 2M112.3 246v2M113.3 246l-2 2M114.3 246v2M115.3 246l-2 2M120.4 255.4a2.97 2.97 0 0 0 2.4 .7h1M122.8 254.7h2M122.8 253.7l2 2M122.8 258.4h2M122.8 257.4l2 2M128.8 256.4l.7 .3 2.7 .2"/>
<path d="M131.2 253.7l2 2M131.2 259.2h2M131.2 258.2l2 2M131.2 259.7h2M131.2 258.7l2 2M131.2 254.7h2M151.3 251.4v1.4M151.3 254.4v1.5M153.7 254.5h12.3l2.4 3.1h-17.1zM153.8 251.4v2.6M165.9 251.4v2.6M168.4 251.4v1.4"/>
<path d="M168.4 254.4v1.5M183.3 250h28.3M183.3 250v13.3M183.3 250l1.3 1.3M184.6 251.3h25.7M184.6 251.3v10.7M199.7 250l1.5-1.5-1.5-1.6v20.5l1.5-1.6-1.5-1.5M210.3 251.3v10.7M211.6 250v13.3M211.6 250l-1.3 1.3M239.7 259.4v2.8M255.7 243.4l1.4 1.4"/>
<path d="M256.4 244.1l-16.7 16.7M256.4 242.7v2.8M260.4 248.1v16.6h-16.7zM266.4 247.1l1 1M266.4 248.1h2M267.4 248.1v16.6M267.4 248.1l1 1M296.3 257.9v.8M304.3 250.7h.8M312.3 257.9v.8M326.7 250.7h1.3v16h-1.3zM344.6 250.3h68.5v39.3h-68.5z"/>
<path d="M15.8 276.2h9l1.6-2.5 3 5.4 1.5-2.9h7M19.9 276.2v-22.6h4.7l3.2 4.5h7.5v18.1M90.7 274.2h25.9M92 262.2h20.3M92.5 262.7h19.8M112.3 263.2v1.5h-19.8M122.8 264.7h2M122.8 263.7l2 2M122.8 263h2M122.8 262l2 2M123.7 264.6v7.1M123.7 264.6l-.4 1.5"/>
<path d="M123.7 264.6l.4 1.5M123.8 263.8a4.1 4.1 0 0 0-3.4 1M131.2 264.7h2M131.2 263.7l2 2M132.1 264.6v7.1M132.1 264.6l-.4 1.5M132.1 264.6l.4 1.5M132.2 262.2h-3.4M183.3 263.3h28.3M184.6 262h25.7M184.6 262l-1.3 1.3M210.3 262l1.3 1.3"/>
<path d="M232.3 279.4h46.5M239 260.1l1.5 1.4M243.7 270.7h16.7M243.7 269.7v2M244.7 269.7l-2 2M260.4 269.7v2M261.4 269.7l-2 2M266.4 264.7h2M266.4 263.7l2 2M304.3 266.7h.8M344.6 272.7h68.5M344.6 267.2h68.5"/>
<path d="M344.6 278.7h68.5M384.1 267.2v22.4M0 287.1v10h10M12.5 284.6h30.8M344.6 283.9h68.5M420.1 287.1v10h-10"/>
<circle cx="320.3" cy="57.3" r=".12"/>
<circle cx="325" cy="55.1" r=".12"/>
<circle cx="329.7" cy="52.9" r=".12"/>
<circle cx="334.4" cy="50.8" r=".12"/>
<circle cx="56.2" cy="63.5" r=".37"/>
<circle cx="76.3" cy="63.5" r=".37"/>
<circle cx="205.8" cy="82.1" r=".26"/>
<circle cx="69.3" cy="107.4" r="3.2"/>
<circle cx="50.8" cy="124" r=".4"/>
<circle cx="75.6" cy="124" r=".4"/>
<circle cx="401.5" cy="125.2" r="3.2"/>
<circle cx="51.2" cy="209.6" r=".4"/>
<circle cx="71.3" cy="209.6" r=".4"/>
<circle cx="84.4" cy="217.6" r=".5"/>
<circle cx="84.4" cy="209.6" r=".5"/>
<circle cx="88.4" cy="217.6" r=".5"/>
<circle cx="88.4" cy="209.6" r=".5"/>
<circle cx="304.3" cy="258.7" r="8"/>
</g>
<g fill="none" stroke="#000" stroke-width=".5">
<path d="M45.6 54.6h46.4l.4 .4v15.6h-12v-8h-33.6v-.8l1-.4v-2.4l-1-.4v-1.2l-1.6-.4v-2zM82.8 62.6h.1M82.8 62.6a1.2 1.2 0 0 1 1.2-1.2 1.2 1.2 0 0 1 1.2 1.2M82.8 62.6a1.2 1.2 0 0 0 1.2 1.2 1.2 1.2 0 0 0 1.2-1.2M85.2 62.6h.1M87.6 62.6h.1M87.6 62.6a1.2 1.2 0 0 1 1.2-1.2 1.2 1.2 0 0 1 1.2 1.2M87.6 62.6a1.2 1.2 0 0 0 1.2 1.2 1.2 1.2 0 0 0 1.2-1.2M90 62.6h.1M46.8 115.8v-.4l-1.6-.4v-2l.4-.4h46.4l.4 .4v15.6h-12v-8h-33.6v-4.4M201 148.4h-1.4v7.5h3.8v53.4h5v-74.8h-.4v-7.2h.4v-44.2l-.3-.3h-2.7l-.3-1h-1.7v66.6h-1.9"/>
<circle cx="51.2" cy="58.6" r="1.2"/>
<circle cx="62.8" cy="58.6" r="1.2"/>
<circle cx="74.4" cy="58.6" r="1.2"/>
<circle cx="84" cy="58.2" r="1.2"/>
<circle cx="88.8" cy="58.2" r="1.2"/>
<circle cx="84" cy="67" r="1.2"/>
<circle cx="88.8" cy="67" r="1.2"/>
</g>
<g fill="#000">
<path d="M201 154.4h.3l.2 .2-.2 .2-.3-.1zM206.3 155.3v.3zM206.9 149.6v.2z"/>
<circle cx="50.8" cy="124" r=".4"/>
<circle cx="75.6" cy="124" r=".4"/>
<circle cx="51.2" cy="209.6" r=".4"/>
<circle cx="71.3" cy="209.6" r=".4"/>
<circle cx="84.4" cy="209.6" r=".5"/>
<circle cx="84.4" cy="217.6" r=".5"/>
<circle cx="88.4" cy="217.6" r=".5"/>
<circle cx="88.4" cy="209.6" r=".5"/>
</g>
<path d="M92.5 252.6v6.2l1.3 .9-2.5 1.9 1.2 1v4.2" fill="none" stroke="#000" stroke-width=".35"/>
<g fill="#fff">
<path d="M346.9 9.5h27.5v5.4h-27.5z"/>
<path d="M405.1 273.8h4.1v3.9h-4.1z"/>
<path d="M346.8 187.4h51.8v4.1h-51.8z"/>
<path d="M357.7 193.9h54.2v4.1h-54.2z"/>
<path d="M346 251.2h27.6v4.2h-27.6z"/>
<path d="M373.6 251.2h1v4.2h-1z"/>
<path d="M374.6 251.2h2.2v4.2h-2.2z"/>
<path d="M346.8 157.6h27.9v4.1h-27.9z"/>
<path d="M359.3 164.1h37.3v4.1h-37.3z"/>
<path d="M359.7 285.1h16.3v3.3h-16.3z"/>
<path d="M405.5 279.4h1.7v3.7h-1.7z"/>
<path d="M367.7 274.1h14.3v3.3h-14.3z"/>
<path d="M347.2 16.6h29.6v5.1h-29.6z"/>
<path d="M348.5 258h44.2v3.6h-44.2z"/>
<path d="M361.9 279.8h20.4v3.3h-20.4z"/>
<path d="M404.8 268.8h2.9v3.3h-2.9z"/>
<path d="M360.7 268.5h14.3v3.3h-14.3z"/>
</g>
<path d="M346.8 161.3h28.4M346.8 191h52.7M346 254.9h28.1" fill="none" stroke="#000" stroke-width=".41"/>
<g fill="none" stroke="#000" stroke-width=".3">
<path d="M346.7 35.5h26.8M61.5 77.9h20.7M225.6 62h58.1v21.6h-58.1zM225.6 78.1h58.1M225.6 72.6h58.1M255.4 72.6v11M346.7 70.2h10.8M225.6 87.7h57.8v49.1h-57.8zM225.6 98.2h57.8M238.7 98.2v38.6M269.5 98.2v38.6M225.6 114.8h57.8"/>
<path d="M225.6 109.3h57.8M225.6 103.7h57.8M346.7 109.7h15.2M225.6 131.3h57.8M225.6 125.8h57.8M225.6 120.3h57.8M61.5 141h20.4M225.6 140.8h57.8v27.1h-57.8zM225.6 156.9h57.8M225.6 151.4h57.8M242.3 151.4v16.5M264.2 151.4v16.5"/>
<path d="M225.6 171.3h57.9v29.7h-57.9zM225.6 162.4h57.8M225.6 196.2h57.9M225.6 191.5h57.9M225.6 186.7h57.9M225.6 181.9h57.9M240.5 181.9v19.1M263.3 181.9v19.1M311.6 196.3h18.6M196.7 229.8h20.3M345 232.8h67.9v17.1h-67.9zM345 236h67.9"/>
<path d="M345 239.3h67.9M351.1 232.8v6.5M365.7 232.8v6.5M396.7 232.8v6.5M405.2 232.8v6.5M61.5 247.6h20.3M150.3 248.1h19.1M151.3 246.6v3.9M153.8 246.6v3.9M165.9 246.6v3.9M168.4 246.6v3.9M170 257.6h3.9"/>
<path d="M170 254.5h3.9M172.4 253.5v5.1M182.3 244.5h30.3M183.3 243v3.9M184.6 243v3.9M210.3 243v3.9M211.6 243v3.9M214.3 251.3h5.3M216.5 250h3.1M218.1 249v15.3M291.6 249.7l2 2M291.6 250.7h2"/>
<path d="M292.6 250.7v16M296.3 247.5h16M296.3 246.5v2M297.3 246.5l-2 2M312.3 246.5v2M313.3 246.5l-2 2M326.7 247.5h1.3M326.7 246.5v2M327.7 246.5l-2 2M328 246.5v2M329 246.5l-2 2M333.8 250.7h2"/>
<path d="M333.8 249.7l2 2M334.8 250.7v16M149.4 268.2h22.6M157.3 279.2h49.3M191.8 271.3h9.2M215.7 262h3.9M216.5 263.3h3.1M291.6 265.7l2 2M291.6 266.7h2M296.1 272.3h15.9M321 272.3h12.5M333.8 266.7h2"/>
<path d="M333.8 265.7l2 2M300.4 280.1h27.9"/>
<circle cx="58" cy="77.9" r="3"/>
<circle cx="58" cy="141" r="3"/>
<circle cx="308.1" cy="196.3" r="3"/>
<circle cx="193.2" cy="229.8" r="3"/>
<circle cx="58" cy="247.6" r="3"/>
</g>
<g fill="none" stroke="#000" stroke-width=".35">
<path d="M152.1 247.4l-1.5 1.5M154.5 247.4l-1.5 1.5M166.7 247.4l-1.5 1.5M169.1 247.4l-1.5 1.5M171.6 256.8l1.5 1.5M171.6 253.7l1.5 1.5M184 243.7l-1.5 1.5M185.3 243.7l-1.5 1.5M211.1 243.7l-1.5 1.5M212.4 243.7l-1.5 1.5M217.3 250.6l1.5 1.5M217.3 249.3l1.5 1.5"/>
<path d="M217.3 262.6l1.5 1.5M217.3 261.3l1.5 1.5"/>
</g>
<text font-size="4.9" x="346.9" y="13.9">PROJECT -:</text>
<text font-size="4.6" x="347.2" y="20.7">MF FACTORY</text>
<g font-size="4.2">
<text x="62.4" y="76.2">SECTION</text>
<text x="56.6" y="79.4">3</text>
<text x="56.6" y="142.4">4</text>
<text x="62.4" y="139.3">SECTION</text>
<text x="306.7" y="197.8">6</text>
<text x="312.5" y="194.6">3D VIEW</text>
<text x="191.8" y="231.3">2</text>
<text x="197.6" y="228.1">SECTION</text>
<text x="62.4" y="245.9">SECTION</text>
<text x="56.6" y="249">5</text>
</g>
<g font-size="3.5">
<text x="65.5" y="11.9">1180</text>
<text x="203" y="11.6">200</text>
<text x="103.8" y="15.2">LENGTH</text>
<text x="217.2" y="14.8">LENGTH</text>
<text x="59.9" y="19.9">880</text>
<text x="83.5" y="19.9">300</text>
<text x="103.8" y="23.2">WALL COLUMN</text>
<text x="200.1" y="19.6">185</text>
<text x="208.1" y="19.6">15</text>
<text x="217.2" y="22.8">RECESS</text>
<text x="47.9" y="27.9">278</text>
<text x="63.5" y="27.9">502</text>
<text x="81.5" y="27.9">400</text>
<text x="197.7" y="27.6">150</text>
<text x="204.5" y="27.6">200</text>
<text x="45.6" y="35.9">150</text>
<text x="54.1" y="35.9">290</text>
<text x="65.7" y="35.9">290</text>
<text x="76.3" y="35.9">240</text>
<text x="85.6" y="35.9">210</text>
<text x="103.8" y="31.2">N2</text>
<text x="200" y="35.6">100</text>
<text x="206.4" y="35.6">100</text>
<text x="217.2" y="30.8">CORBEL</text>
<text x="346.7" y="35.2">GENERAL NOTES:</text>
<text x="103.8" y="39.2">N4A/SHEAR KEY</text>
<text x="217.2" y="38.8">N1/N15</text>
<text x="61.8" y="43.9">970</text>
<text x="82.5" y="43.9">120</text>
<text x="88.7" y="43.9">90</text>
<text x="103.8" y="47.2">N4/SHEAR KEY</text>
<text x="195.4" y="42.6">65</text>
<text x="200.4" y="42.6">85</text>
<text x="207.5" y="42.6">200</text>
<text x="217.2" y="45.8">N14A</text>
<text x="349.6" y="47.3">GRADE OF CONCRETE</text>
<text x="395.5" y="47.3">- M40</text>
<text x="192.5" y="50.6">640</text>
<text x="203" y="50.6">200</text>
<text x="217.2" y="53.8">N12</text>
<text x="34.4" y="58.4" transform="rotate(-90 34.4 58.4)">100</text>
<text x="118.2" y="58.3" transform="rotate(-90 118.2 58.3)">90</text>
<text x="349.6" y="54.6">GRADE OF STEEL</text>
<text x="395.5" y="54.6">- Fe500</text>
<text x="10.4" y="65.5" transform="rotate(-90 10.4 65.5)">400</text>
<text x="18.4" y="61.5" transform="rotate(-90 18.4 61.5)">200</text>
<text x="26.4" y="61.5" transform="rotate(-90 26.4 61.5)">200</text>
<text x="34.4" y="64.2" transform="rotate(-90 34.4 64.2)">100</text>
<text x="112.1" y="62.7" transform="rotate(-90 112.1 62.7)">110</text>
<text x="349.6" y="62.3">STRIPPING STRENGTH</text>
<text x="395.5" y="62.3">- M20</text>
<text x="18.4" y="69.5" transform="rotate(-90 18.4 69.5)">200</text>
<text x="26.4" y="69.5" transform="rotate(-90 26.4 69.5)">200</text>
<text x="112.1" y="70.7" transform="rotate(-90 112.1 70.7)">90</text>
<text x="118.2" y="67.1" transform="rotate(-90 118.2 67.1)">110</text>
<text x="242" y="68.7">Weight Schedule</text>
<text x="346.7" y="69.9">COVER</text>
<text x="159.2" y="73" transform="rotate(-90 159.2 73)">N2</text>
<text x="163.9" y="73.6" transform="rotate(-90 163.9 73.6)">1020</text>
<text x="235.2" y="76.8">Volume</text>
<text x="264.1" y="76.8">Weight</text>
<text x="351.8" y="76.8">WALL</text>
<text x="397.8" y="76.8">- 30mm</text>
<text x="235" y="82.3">1.40 m³</text>
<text x="261.2" y="82.3">3492.89 kg</text>
<text x="351.8" y="83.5">COLUMN</text>
<text x="397.8" y="83.5">- 40mm</text>
<text x="65.5" y="86.6">1180</text>
<text x="103.8" y="89.9">LENGTH</text>
<text x="179.4" y="84.7" transform="rotate(-90 179.4 84.7)">74</text>
<text x="59.5" y="94.6">860</text>
<text x="83.1" y="94.6">320</text>
<text x="155.9" y="93.4" transform="rotate(-90 155.9 93.4)">703</text>
<text x="242.6" y="94.3">Insert Schedule</text>
<text x="351.8" y="90.4">CORBEL</text>
<text x="397.8" y="90.4">- 25mm</text>
<text x="45.4" y="101.3">140</text>
<text x="60.3" y="101.3">620</text>
<text x="81.1" y="101.3">420</text>
<text x="103.8" y="97.9">CORBEL</text>
<text x="349.6" y="98.5">ALL DIMENSIONS ARE IN MM</text>
<text x="103.8" y="104.6">N14A</text>
<text x="226.5" y="102.4">Ref No.</text>
<text x="230.2" y="107.9">N1</text>
<text x="242.9" y="107.9">RR-SA-3.0-200</text>
<text x="250.5" y="102.4">Type</text>
<text x="271.9" y="102.4">Count</text>
<text x="275.5" y="107.9">2</text>
<text x="66.8" y="108.8">MF</text>
<text x="229.1" y="113.4">N1A</text>
<text x="240.1" y="113.4">12.9Ø Lifting insert</text>
<text x="275.8" y="113.4">1</text>
<text x="346.7" y="109.4">LEGENDS:</text>
<text x="30.3" y="119.5" transform="rotate(-90 30.3 119.5)">200</text>
<text x="147.9" y="118.9" transform="rotate(-90 147.9 118.9)">2660</text>
<text x="171.2" y="116.6" transform="rotate(-90 171.2 116.6)">2475</text>
<text x="229.9" y="118.9">N2</text>
<text x="243.5" y="118.9">RR-SA-0.7-110</text>
<text x="275.5" y="118.9">8</text>
<text x="349.6" y="117.6">ERECTION MARK</text>
<text x="384.3" y="117.6">-</text>
<text x="22.3" y="123.5" transform="rotate(-90 22.3 123.5)">400</text>
<text x="37.1" y="121.2" transform="rotate(-90 37.1 121.2)">285</text>
<text x="155.9" y="121" transform="rotate(-90 155.9 121)">1440</text>
<text x="228.8" y="124.4">N2A</text>
<text x="240.1" y="124.4">12.9Ø Lifting insert</text>
<text x="275.5" y="124.4">2</text>
<text x="349.6" y="126">MOULD FACE</text>
<text x="384.2" y="126">-</text>
<text x="30.3" y="126.2" transform="rotate(-90 30.3 126.2)">150</text>
<text x="37.1" y="127.2" transform="rotate(-90 37.1 127.2)">65</text>
<text x="229.9" y="129.9">N4</text>
<text x="239.8" y="129.9">60 mm dowel tube</text>
<text x="275.5" y="129.9">5</text>
<text x="399.1" y="126.6">MF</text>
<text x="228.8" y="135.5">N4A</text>
<text x="239.8" y="135.5">60 mm dowel tube</text>
<text x="275.5" y="135.5">4</text>
<text x="139.9" y="149.4" transform="rotate(-90 139.9 149.4)">5095</text>
<text x="163.9" y="149.5" transform="rotate(-90 163.9 149.5)">5025</text>
<text x="171.2" y="148.6" transform="rotate(-90 171.2 148.6)">185</text>
<text x="230.3" y="147.5">U Bar &amp; Projecting Bar Schedule</text>
<text x="65.5" y="155.5">1180</text>
<text x="147.9" y="155" transform="rotate(-90 147.9 155)">300</text>
<text x="155.9" y="150.6" transform="rotate(-90 155.9 150.6)">982</text>
<text x="228.8" y="155.5">Ref.No</text>
<text x="243.4" y="155.5">Bar Diameter</text>
<text x="267.3" y="155.5">Quantity</text>
<text x="103.8" y="158.7">LENGTH</text>
<text x="231.4" y="161">N11</text>
<text x="248.9" y="161">8 mm</text>
<text x="271.9" y="161">25</text>
<text x="346.8" y="160.9">CONTRACTOR -:</text>
<text x="59.9" y="163.5">880</text>
<text x="83.5" y="163.5">300</text>
<text x="103.8" y="166.7">WALL COLUMN</text>
<text x="231.1" y="166.6">N12</text>
<text x="248.9" y="166.6">8 mm</text>
<text x="272.9" y="166.6">5</text>
<text x="359.3" y="167.3">VME Precast Products</text>
<text x="47.9" y="171.5">278</text>
<text x="63.5" y="171.5">502</text>
<text x="78.5" y="171.5">250</text>
<text x="86.8" y="171.5">150</text>
<text x="45.6" y="179.5">150</text>
<text x="58.4" y="179.5">503</text>
<text x="79" y="179.5">527</text>
<text x="103.8" y="174.7">N1/N1A</text>
<text x="238.9" y="177.7">Dowel Bar Schedule</text>
<text x="103.8" y="182.7">N15</text>
<text x="155.9" y="181.6" transform="rotate(-90 155.9 181.6)">1440</text>
<text x="171.2" y="182.6" transform="rotate(-90 171.2 182.6)">2435</text>
<text x="179.3" y="185" transform="rotate(-90 179.3 185)">150</text>
<text x="227.7" y="185.4">Ref.No</text>
<text x="241.7" y="185.4">Bar Diameter</text>
<text x="268.8" y="185.4">Count</text>
<text x="61.9" y="187.5">980</text>
<text x="79.8" y="187.5">100</text>
<text x="87.8" y="187.5">100</text>
<text x="103.8" y="190.7">N16</text>
<text x="147.9" y="186.1" transform="rotate(-90 147.9 186.1)">2135</text>
<text x="228.7" y="190.2">N14A</text>
<text x="246.6" y="190.2">20 mm</text>
<text x="272.4" y="190.2">1</text>
<text x="346.8" y="190.7">STRUCTURAL CONSULTANT -:</text>
<text x="44.6" y="195.5">100</text>
<text x="53.4" y="195.5">T8@200mm C/C</text>
<text x="82.4" y="195.5">354</text>
<text x="229.9" y="195">N15</text>
<text x="246.6" y="195">20 mm</text>
<text x="272.4" y="195">2</text>
<text x="357.7" y="197.1">ES STRUCTURAL CONSULTANT</text>
<text x="103.8" y="198.7">N12</text>
<text x="179.3" y="200.3" transform="rotate(-90 179.3 200.3)">1000</text>
<text x="229.9" y="199.8">N16</text>
<text x="246.6" y="199.8">25 mm</text>
<text x="272.4" y="199.8">4</text>
<text x="29.1" y="208.7" transform="rotate(-90 29.1 208.7)">100</text>
<text x="113.7" y="207.1" transform="rotate(-90 113.7 207.1)">100</text>
<text x="155.9" y="205.5" transform="rotate(-90 155.9 205.5)">530</text>
<text x="13.1" y="212.5" transform="rotate(-90 13.1 212.5)">200</text>
<text x="29.1" y="215.3" transform="rotate(-90 29.1 215.3)">100</text>
<text x="37.1" y="212.5" transform="rotate(-90 37.1 212.5)">200</text>
<text x="121.7" y="212.5" transform="rotate(-90 121.7 212.5)">200</text>
<text x="163.9" y="210.8" transform="rotate(-90 163.9 210.8)">30</text>
<text x="187.4" y="210.9" transform="rotate(-90 187.4 210.9)">25</text>
<text x="21.1" y="216.5" transform="rotate(-90 21.1 216.5)">400</text>
<text x="113.7" y="216.5" transform="rotate(-90 113.7 216.5)">200</text>
<text x="121.7" y="220.5" transform="rotate(-90 121.7 220.5)">200</text>
<text x="199.3" y="217">100</text>
<text x="207.3" y="217">100</text>
<text x="217.2" y="220.2">N4A/SHEARKEY</text>
<text x="113.7" y="225.7" transform="rotate(-90 113.7 225.7)">100</text>
<text x="37.1" y="229.3" transform="rotate(-90 37.1 229.3)">640</text>
<text x="111.4" y="237">40</text>
<text x="100.5" y="245.2">400</text>
<text x="111.4" y="245.2">40</text>
<text x="182" y="242.7">10</text>
<text x="194.7" y="242.7">110</text>
<text x="209" y="242.7">10</text>
<text x="301.4" y="245.5">300</text>
<text x="325.7" y="245.5">15</text>
<text x="19.4" y="247.5">70</text>
<text x="24.6" y="247.5">10</text>
<text x="29.7" y="247.5">120</text>
<text x="150.6" y="246.4">10</text>
<text x="157.9" y="246.4">55</text>
<text x="165.2" y="246.4">10</text>
<text x="201.9" y="249.2">A</text>
<text x="216.3" y="250.1" transform="rotate(-90 216.3 250.1)">10</text>
<text x="37.6" y="257.8" transform="rotate(-90 37.6 257.8)">40</text>
<text x="122" y="255.4" transform="rotate(-90 122 255.4)">80</text>
<text x="130.4" y="256.4" transform="rotate(-90 130.4 256.4)">60</text>
<text x="178.2" y="257.9" transform="rotate(-90 178.2 257.9)">25</text>
<text x="245.5" y="252.2" transform="rotate(-45 245.5 252.2)">14</text>
<text x="346" y="254.5">DRAWING TITLE</text>
<text x="374.6" y="254.5">-:</text>
<text x="122" y="261.9" transform="rotate(-90 122 261.9)">86</text>
<text x="130.4" y="261" transform="rotate(-90 130.4 261)">10</text>
<text x="222.4" y="258.6" transform="rotate(-90 222.4 258.6)">55</text>
<text x="265.4" y="258" transform="rotate(-90 265.4 258)">10</text>
<text x="290.6" y="261.6" transform="rotate(-90 290.6 261.6)">300</text>
<text x="332.8" y="261.6" transform="rotate(-90 332.8 261.6)">300</text>
<text x="122" y="268.7" transform="rotate(-90 122 268.7)">34</text>
<text x="130.4" y="267.3" transform="rotate(-90 130.4 267.3)">130</text>
<text x="149.4" y="267.8">SECTION A-A</text>
<text x="201.5" y="266.9">A</text>
<text x="216.3" y="265.8" transform="rotate(-90 216.3 265.8)">10</text>
<text x="250.4" y="268.7">10</text>
<text x="90.7" y="273.9">NOTCH DETAIL</text>
<text x="191.8" y="271">PLAN</text>
<text x="124.9" y="280.1" transform="rotate(-90 124.9 280.1)">N11</text>
<text x="157.3" y="278.9">TYPICAL SHEAR KEY DETAIL</text>
<text x="232.3" y="279">TYPICAL CHAMFER DETAIL</text>
<text x="300.4" y="279.7">RECESS DETAIL</text>
<text x="12.5" y="284.3">TOP NOTCH DETAIL</text>
<text x="133.3" y="286.1" transform="rotate(-90 133.3 286.1)">NOTCH</text>
<text x="404.6" y="288.4">GF</text>
</g>
<text font-size="3.4" x="405.1" y="276.9">A3</text>
<g font-size="3.2">
<text x="348.5" y="260.9">PW-GF-06-MOULD DRAWING</text>
<text x="405.5" y="282.4">0</text>
</g>
<g font-size="3">
<text x="359.3" y="172.9">Arihant Esta, 2g2, 2</text>
<text x="388.8" y="172.9">floor,</text>
<text x="359.3" y="176.2">No.370, Church Road, Mogappair East,</text>
<text x="359.3" y="179.5">Chennai-600037.</text>
<text x="359.3" y="182.8">Tel:+91- 98400 - 41400 / 90802 - 22066</text>
<text x="357.7" y="201.1">B167, 12th cross street, Jawahar Nagar,</text>
<text x="357.7" y="204.4">Palayamkottai, Tirunelveli-627007</text>
<text x="357.7" y="207.8">Cell No: +91 9865803764</text>
<text x="345.1" y="270.9">JOB NO. :</text>
<text x="360.7" y="271.1">ESP24075</text>
<text x="384.8" y="271.4">DRAWN BY:-</text>
<text x="404.8" y="271.4">IH</text>
<text x="345.1" y="276.8">ELEMENT NO. :</text>
<text x="367.7" y="276.8">PW-GF-06</text>
<text x="384.8" y="276.8">SHEET SIZE:-</text>
<text x="345.1" y="282.4">DWG. NO. :</text>
<text x="345.1" y="287.7">SCALE :</text>
<text x="359.7" y="287.7">As indicated</text>
<text x="361.9" y="282.4">PW-GF-06(M2)</text>
<text x="384.8" y="282.4">REV.NO:-</text>
<text x="384.8" y="288">LEVEL. :</text>
</g>
<g font-size="2.8">
<text x="64.2" y="82.4">1 : 25</text>
<text x="64.2" y="145.4">1 : 25</text>
<text x="198.6" y="234.3">1 : 40</text>
<text x="64.2" y="252">1 : 25</text>
<text x="296.1" y="272">ELEVATION</text>
<text x="321" y="272">SECTION</text>
</g>
<g font-size="2.5">
<text x="345.9" y="238.6">Rev</text>
<text x="347.4" y="235.3">0</text>
<text x="353.6" y="235.3">23-07-25</text>
<text x="355.9" y="238.6">Date</text>
<text x="372" y="235.3">FOR APPROVAL</text>
<text x="375.3" y="238.6">Description</text>
<text x="398.2" y="238.6">Chkd</text>
<text x="406" y="238.6">Appd.</text>
<text x="366" y="245.4">REVISION SCHEDULE</text>
</g>
<g font-size="2.1">
<text x="399.5" y="235.2">PK</text>
<text x="407" y="235.2">PRC</text>
</g>
<text font-size="2" x="385.7" y="172">nd</text>
</svg>
